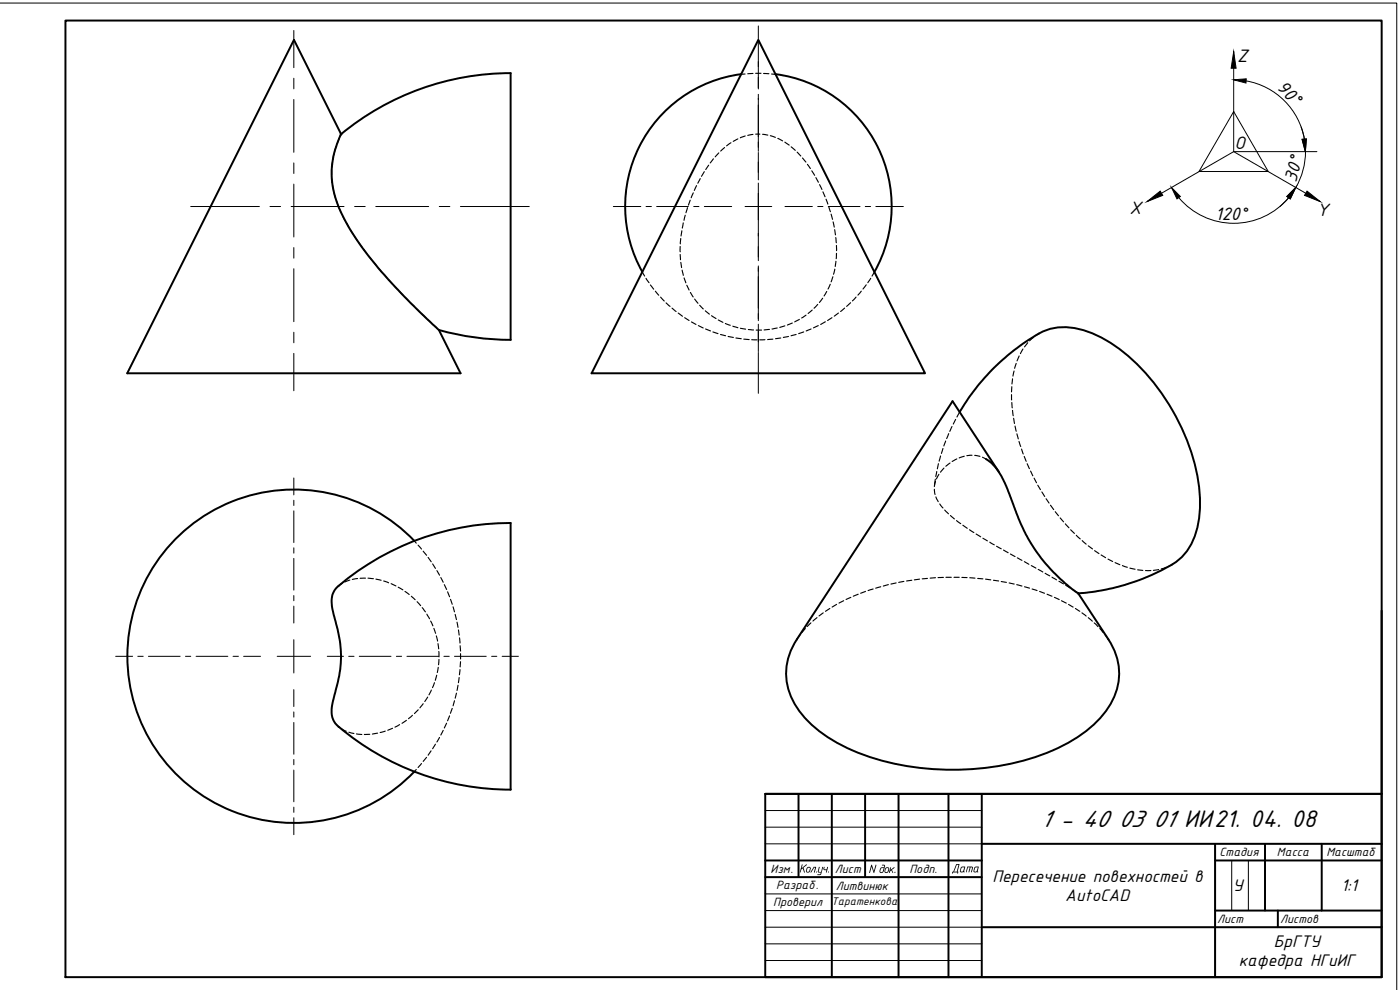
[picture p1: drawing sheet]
<svg xmlns="http://www.w3.org/2000/svg" width="420mm" height="297mm" viewBox="0 0 420 297" stroke-linecap="round" stroke-linejoin="round" font-family="sans-serif">
<!-- layer: 0 -->
<path d="M292.7 260.3l-.3 1.1 .5 .1 .6-1.2zM292.5 260.2l1.3-.1-.4 1.3 .1 .3-1.3-.1z" fill="#000"/>
<g fill="none" stroke="#000" stroke-width=".59">
<path d="M19.6 6.2h395.1v287h-395.1zM414.7 183.2v55h-185M229.7 238.2h185v55h-185zM239.6 238.2v25M249.6 238.2v55M259.6 238.2v25M269.7 238.2v55M284.6 238.2v55M294.6 238.2v55M229.7 258.2h64.9M294.6 253.2h120.1M364.7 258.2h50"/>
<path d="M364.7 253.2v40M379.6 253.2v20M396.7 253.2v20M229.7 263.2h64.9M294.6 278.2h120.1M364.7 273.2h50M383.5 273.2v5"/>
</g>
<g fill="none" stroke="#000" stroke-width=".3">
<path d="M0 .9h419.2v296.1M88.2 9.1v11.2M227.6 7.8v18.9M370.2 15.5v30l26 15M88.2 23.5v3.2M88.2 29.8v15.9M227.6 28.3v17.1M370.2 33.5l10.4 18h-20.8zM374 24.3a21.5 21.5 0 0 1 17.5 17.4l-1-3.6M88.2 48.9v3.2M88.2 55.2v15.9M227.6 45.7v8.3"/>
<path d="M227.6 54.9v23.3M353.8 59.3a21.5 21.5 0 0 0 33 0l-2.7 2.7M391.8 45.5a21.5 21.5 0 0 1-2.9 10.7M395.2 45.5h-25l-25.9 15M57.2 62h20.7M81 62h3.2M87.4 62h15.9M88.2 74.3v3.2M106.4 62h3.2M112.8 62h15.9M131.8 62h3.2M138.2 62h20.6"/>
<path d="M184.1 62h8.2M193.9 62h1.6M197.1 62h9.5M208.2 62h1.6M211.4 62h8.2M223.6 62h8M227.6 79.8v16.4M235.6 62h8.2M245.4 62h1.6M248.6 62h9.5M259.7 62h1.6M262.8 62h8.3"/>
<path d="M88.2 80.6v15.9M88.2 99.7v3.2M227.6 97.3v8.2M88.2 106v11.2M227.6 105.7v12.3M88.2 143.4v5.1M88.2 150.1v1.6M88.2 153.3v9.5M88.2 164.4v1.6M88.2 167.5v9.6M88.2 178.7v1.5M34.7 196.9h5.1"/>
<path d="M41.4 196.9h1.6M44.5 196.9h9.6M55.7 196.9h1.5M58.8 196.9h9.6M69.9 196.9h1.6M73.1 196.9h5.1M83.2 196.9h10M88.2 181.8v5.1M88.2 191.9v10M98.2 196.9h4.9M104.6 196.9h1.7M107.8 196.9h9.5"/>
<path d="M119 196.9h1.5M122.1 196.9h9.6M133.2 196.9h1.6M136.4 196.9h9.5M147.5 196.9h1.6M150.7 196.9h4.9M88.2 206.9v5.1M88.2 213.6v1.6M88.2 216.8v9.5M88.2 227.9v1.6M88.2 231v9.6M88.2 242.2v1.5"/>
<path d="M88.2 245.3v5.1M229.7 243.2h64.9M229.7 248.2h64.9M229.7 253.2h64.9M369.7 258.2v15M374.6 258.2v15M229.7 268.2h64.9M229.7 273.2h64.9M229.7 278.2h64.9M229.7 283.2h64.9M229.7 288.2h64.9"/>
</g>
<g fill="none" stroke="#000" stroke-width=".59">
<path d="M88.2 12l14.1 28.4a26.6 26.6 0 0 0 1.1 25.5 118.1 118.1 0 0 0 21.6 26.8l6.7 6.3 6.5 13h-100zM227.6 12l50 100h-100.1zM153.2 22v79.9a75.4 75.4 0 0 1-21.4-2.9M153.3 21.9a80.1 80.1 0 0 0-50.9 18.3M222.4 22.2a40 40 0 0 0-29.6 59.4M232.8 22.3a40 40 0 0 1 29.6 59.3M311.8 100.1a65.3 65.3 0 0 0-23.8 23.5M311.9 100a17.3 17.3 0 0 1 15.3-.2 50 50 0 0 1 21.6 18.5 59.2 59.2 0 0 1 11.3 33.8 22 22 0 0 1-5.6 15.2l-2.6 2M295.9 137.7a18.8 18.8 0 0 1 6.9 10.2l3.9 10.1a51.4 51.4 0 0 0 16.9 20M299.8 141.6l-13.9-21.2-46.7 71.4a18 18 0 0 0 1.3 22.4 44.4 44.4 0 0 0 22.3 13.5 81.6 81.6 0 0 0 53.1-2.5 35.8 35.8 0 0 0 17.5-14.2 17.6 17.6 0 0 0-.8-19.2l-9-13.8M124.4 162.3a50 50 0 0 0-71.3-1 50 50 0 0 0 0 71.2 50 50 0 0 0 71.3-1M351.8 169.4a65.8 65.8 0 0 1-28.2 8.6"/>
<path d="M101.6 218a79.3 79.3 0 0 0 51.6 18.8v-79.8a77.9 77.9 0 0 0-52.6 19.9 8.5 8.5 0 0 0-.5 7.4 35.9 35.9 0 0 1 .9 21.8l-.9 3.7a7.7 7.7 0 0 0 .8 7.6l.7 .6"/>
</g>
<g fill="none" stroke="#000" stroke-width=".34">
<path d="M223.6 22.2l-1.2 .1M226 22l-1.6 .1M226.8 22h1.6M229.2 22l1.6 .1M231.6 22.2l1.1 .1M99.5 50.9v1.6M99.6 53.3l.1 1.6M99.8 48.5l-.2 1.7M99.8 55.7l.3 1.5M100.2 46.2l-.3 1.6M100.3 58l.4 1.5M100.9 43.9l-.5 1.6"/>
<path d="M101.7 41.7l-.6 1.5M102.4 40.2l-.4 .8M208.1 57.9l-.7 1.4M209 55.7l-.6 1.4M210.1 53.6l-.7 1.4M211.4 51.5l-.9 1.4M212.7 49.6l-.9 1.3M214.1 47.7l-1 1.2M215.7 45.9l-1.1 1.2M217.5 44.3l-1.2 1M219.4 42.8l-1.3 1M221.4 41.7l-1.4 .7"/>
<path d="M223.6 40.8l-1.4 .5M226 40.3l-1.6 .3M226.8 40.2h1.2M228.9 40.3l1.5 .2M231.2 40.7l1.5 .5M233.4 41.5l1.5 .8M235.5 42.7l1.4 .8M237.4 44.1l1.3 1M239.2 45.7l1.1 1.1M240.8 47.4l1.1 1.2M242.3 49.3l.9 1.3M243.6 51.3l.9 1.3"/>
<path d="M244.9 53.3l.7 1.4M246 55.4l.7 1.4M247 57.6l.6 1.4M247.9 59.8l.6 1.4M101 60.3l.5 1.5M101.8 62.5l.6 1.5M102.8 64.7l.7 1.4M103.9 66.8l.8 1.4M105.1 68.9l.8 1.3M106.3 70.9l.9 1.3M107.7 72.8l.9 1.4M109.1 74.8l.9 1.3"/>
<path d="M110.5 76.7l1 1.2M112 78.6l1 1.2M204.1 73.9v1.7M204.1 76.4l.1 1.5M204.3 71.6l-.1 1.6M204.3 78.7l.3 1.6M204.6 69.2l-.2 1.6M205.1 66.9l-.3 1.5M205.7 64.6l-.4 1.5M206.3 62.3l-.4 1.5M207.1 60.1l-.5 1.4M248.7 62l.5 1.5"/>
<path d="M249.4 64.2l.5 1.6M250 66.6l.4 1.5M250.5 68.9l.2 1.6M250.8 71.3l.2 1.5M250.9 78.4l-.2 1.6M251 76v1.6M251 73.6v1.6M113.5 80.4l1.1 1.2M115.1 82.2l1 1.2M116.7 84l1 1.2M118.2 85.7l1.1 1.2M119.9 87.4l1.1 1.2"/>
<path d="M121.5 89.2l1.1 1.1M123.2 90.9l1.1 1.1M124.9 92.6l1.1 1.1M126.6 94.2l1.2 1.1M128.3 95.9l1.2 1M130 97.5l1.2 1.1M192.7 81.6l.8 1.2M193.9 83.5l.9 1.3M195.2 85.5l1 1.3M196.7 87.4l1 1.2M198.2 89.1l1.1 1.2M199.9 90.9l1.2 1"/>
<path d="M201.7 92.4l1.2 1.1M203.5 93.9l1.3 1M204.7 81.1l.4 1.5M205.3 83.4l.5 1.5M205.5 95.3l1.3 .9M206.1 85.6l.7 1.4M207.2 87.7l.8 1.4M207.5 96.6l1.4 .8M208.5 89.7l1 1.3M209.6 97.7l1.4 .7M210 91.6l1.1 1.1M211.7 93.2l1.2 1.1"/>
<path d="M211.8 98.7l1.4 .6M213.5 94.7l1.4 .9M214 99.6l1.5 .5M215.6 96l1.4 .7M217.7 97.1l1.5 .5M219.9 97.9l1.5 .4M222.2 98.5l1.6 .2M224.6 98.9l1.5 .1M226.9 99h1.7M230.9 98.8l-1.6 .2M233.3 98.4l-1.6 .3M235.5 97.8l-1.5 .4"/>
<path d="M237.8 96.9l-1.5 .6M239.9 95.8l-1.4 .8M241.2 99.6l-1.5 .5M241.9 94.6l-1.3 .8M243.4 98.7l-1.5 .6M243.8 93l-1.3 1.1M245.4 91.3l-1.1 1.2M245.6 97.7l-1.5 .7M246.9 89.5l-1 1.2M247.7 96.5l-1.4 .9M248.1 87.4l-.8 1.4M249.2 85.3l-.7 1.4"/>
<path d="M249.7 95.3l-1.3 .9M250 83l-.6 1.6M250.5 80.8l-.4 1.5M251.6 93.9l-1.2 1M253.5 92.4l-1.2 1.1M255.3 90.8l-1.2 1.1M256.9 89.1l-1.1 1.2M258.5 87.4l-1 1.1M260 85.5l-1 1.2M261.3 83.5l-.9 1.3M262.4 81.6l-.7 1.2M216.2 100.4l1.6 .3"/>
<path d="M218.5 101l1.6 .2M220.9 101.4l1.6 .2M223.2 101.8l1.6 .1M225.6 101.9l1.6 .1M229.6 101.9l-1.6 .1M231.9 101.8l-1.5 .1M234.3 101.4l-1.6 .2M236.6 101l-1.5 .2M238.9 100.4l-1.5 .3M303.6 118.4v1.6M303.7 116l-.1 1.6M303.9 113.7l-.2 1.5"/>
<path d="M304.3 111.3l-.3 1.5M305 109l-.5 1.5M305.9 106.8l-.7 1.5M307 104.7l-.8 1.4M308.4 102.8l-.9 1.3M310.2 101.2l-1.2 1.1M311.8 100.1l-1 .6M281.6 139.1l-.3 1.6M282.3 136.8l-.4 1.6M283 134.6l-.5 1.4M283.8 132.3l-.5 1.5M284.7 130.1l-.6 1.5"/>
<path d="M285.1 138.9l-1.3 1M285.7 128l-.7 1.4M286.8 125.8l-.7 1.4M287.1 137.7l-1.4 .8M288 123.6l-.8 1.5M289.4 136.9l-1.5 .5M291.7 136.6l-1.5 .1M292.5 136.6l1.6 .3M294.9 137.2l1 .5M303.7 120.8l.1 1.6M303.9 123.1l.2 1.6M304.2 125.5l.3 1.6"/>
<path d="M304.6 127.8l.4 1.6M305.2 130.2l.4 1.5M305.8 132.4l.5 1.6M306.6 134.7l.5 1.5M307.4 136.9l.6 1.5M308.3 139.1l.6 1.5M280.4 146.8l.2 1.6M280.7 143.8l-.2 1.6M280.8 144.4l-.4 1.6M280.9 149.1l.7 1.4M281.1 141.5l-.3 1.5M281.8 142.3l-.8 1.4"/>
<path d="M282 151.2l1 1.2M283.3 140.4l-1.1 1.3M283.5 153l1.1 1.2M285.2 154.7l1.2 1M287.1 156.2l1.2 .9M289 157.6l1.3 .9M291 158.9l1.3 .9M309.3 141.3l.7 1.5M310.3 143.5l.8 1.4M311.4 145.6l.9 1.3M312.7 147.6l.8 1.4M313.9 149.6l.9 1.3"/>
<path d="M315.3 151.6l.9 1.3M316.7 153.5l1 1.3M318.2 155.4l1 1.2M319.7 157.2l1.1 1.2M321.3 158.9l1.2 1.1M102.8 175l-1.2 .8M105 174.1l-1.5 .5M107.3 173.6l-1.6 .2M109.7 173.5h-1.6M110.4 173.5l1.7 .1M112.8 173.8l1.6 .3M115.1 174.3l1.5 .6"/>
<path d="M117.4 175.1l1.4 .7M119.5 176.2l1.4 .8M121.5 177.4l1.3 1M123.4 178.9l1.2 1M124.3 162.3l.6 .7M125.5 163.6l1 1.1M127 165.4l1 1.2M128.5 167.2l.9 1.4M129.8 169.2l.9 1.3M131.1 171.2l.8 1.4M132.3 173.3l.7 1.4M133.3 175.4l.7 1.5"/>
<path d="M134.3 177.6l.6 1.5M135.2 179.8l.5 1.5M255.4 179.2l-1.5 .7M257.6 178.3l-1.5 .6M259.8 177.4l-1.5 .6M262 176.7l-1.5 .5M264.3 176.1l-1.5 .4M266.6 175.4l-1.5 .4M268.9 174.9l-1.5 .3M271.3 174.4l-1.6 .3M273.6 174.1l-1.5 .2M276 173.8l-1.6 .2"/>
<path d="M278.3 173.6l-1.5 .1M280.8 173.3l-1.7 .2M283.1 173.3h-1.6M283.9 173.2h1.6M286.3 173.2h1.6M288.7 173.3h1.5M291 173.3l1.6 .2M292.9 160.2l1.4 .9M293.4 173.6l1.6 .1M295 161.5l1.3 .8M295.8 173.8l1.5 .2M297.1 162.7l1.3 .8"/>
<path d="M298.2 174.1l1.5 .2M299.1 163.9l1.4 .8M300.5 174.5l1.5 .2M301.2 165l1.4 .8M302.9 174.9l1.5 .3M303.2 166.2l1.4 .8M305.1 175.4l1.6 .4M305.3 167.4l1.4 .7M307.4 168.5l1.4 .8M307.5 176.1l1.5 .4M309.5 169.7l1.4 .8M309.8 176.7l1.4 .5"/>
<path d="M311.6 170.8l1.4 .8M312 177.4l1.5 .6M313.6 172l1.4 .8M314.2 178.3l1.5 .6M315.7 173.2l1.4 .8M316.4 179.2l1.5 .7M317.8 174.4l1.4 .8M319.8 175.6l1.4 .8M321.9 176.9l1.3 .8M323 160.6l1.2 1.1M324.8 162.2l1.2 1.1M326.6 163.8l1.3 .9"/>
<path d="M328.5 165.2l1.3 .9M330.5 166.5l1.3 .8M332.5 167.8l1.4 .7M334.6 168.8l1.5 .6M336.8 169.7l1.5 .5M339.1 170.5l1.6 .3M341.4 171l1.6 .1M343.8 171.2h1.6M347.7 170.9l-1.5 .2M350 170.2l-1.5 .5M351.8 169.4l-1.1 .5M125.2 180.5l1 1.2"/>
<path d="M126.7 182.3l1 1.3M128.1 184.3l.8 1.4M129.2 186.3l.7 1.5M130.2 188.5l.5 1.5M130.9 190.8l.4 1.5M131.4 193.1l.3 1.6M131.7 195.5v1.6M131.7 197.9l-.1 1.6M136 182.1l.4 1.5M136.6 184.3l.4 1.6M137.2 186.7l.3 1.5M137.6 189l.2 1.6"/>
<path d="M137.9 191.4l.1 1.5M138.1 193.7l.1 1.7M138.2 196.1v1.6M138.2 198.5l-.1 1.6M240.2 190.4l-1.1 1.4M241.7 188.6l-1 1.2M243.4 186.9l-1.2 1.1M245.2 185.3l-1.2 1M247.1 183.9l-1.3 .9M249 182.6l-1.3 .8M251.1 181.3l-1.4 .8M253.2 180.2l-1.4 .8"/>
<path d="M318.6 180.2l1.4 .8M320.7 181.3l1.4 .8M322.7 182.6l1.4 .8M324.7 183.9l1.3 1M326.6 185.3l1.2 1.1M328.4 186.9l1.1 1.1M330.1 188.6l1 1.2M331.6 190.4l1.1 1.4M101.6 218l.3 .3M102.5 218.7l1.4 .7M104.7 219.7l1.5 .4M113.3 220l-1.5 .2"/>
<path d="M115.6 219.4l-1.5 .4M117.8 218.5l-1.4 .6M119.9 217.4l-1.4 .8M122 216.1l-1.4 .9M123.8 214.6l-1.2 1M125.5 213l-1.1 1.1M127 211.1l-1 1.3M128.4 209.2l-.9 1.3M129.5 207l-.8 1.5M130.4 204.8l-.6 1.5M131.1 202.6l-.5 1.5M131.5 200.2l-.3 1.6"/>
<path d="M133 219.1l-.7 1.4M134 217l-.7 1.4M134.9 214.8l-.6 1.5M135.7 212.5l-.5 1.5M136.4 210.3l-.4 1.5M137 208l-.4 1.5M137.5 205.6l-.3 1.6M137.8 203.3l-.2 1.5M138 200.9l-.1 1.6M107 220.2l1.6 .2M111 220.3l-1.7 .1M124.9 230.9l-.6 .6"/>
<path d="M126.5 229.1l-1 1.2M128 227.2l-1 1.3M129.4 225.3l-.9 1.3M130.7 223.3l-.9 1.3M131.9 221.3l-.8 1.3"/>
</g>
<circle cx="102.4" cy="40.2" r=".25" fill="#000" stroke="#000" stroke-width=".3"/>
<circle cx="323.6" cy="178" r=".12" fill="#000" stroke="#000" stroke-width=".3"/>
<!-- layer: 0 -->
<path d="M370.2 15.5l.8 5h-1.5zM370.2 23.9l3.8-.2-.1 1.2zM351.6 56.2l2.6 2.8-1 .7zM388.9 56.2l-1.7 3.5-1-.7zM390.8 41.8l1.2-.1-.2 3.8zM344.3 60.5l3.9-3.2 .8 1.3zM392.3 57.3l3.9 3.2-4.7-1.9z" fill="#000" stroke="#000" stroke-width=".3"/>
<text font-size="7.8" x="312.4" y="248.2">1 - 40 03 01 ИИ21. 04. 08</text>
<g font-size="5.8">
<text x="371.3" y="18.7">Z</text>
<text x="383" y="26.5" transform="rotate(45 383 26.5)">90°</text>
<text x="370.5" y="44.6">О</text>
<text x="389" y="54.9" transform="rotate(-75 389 54.9)">30°</text>
<text x="339" y="64.2">X</text>
<text x="395.2" y="64.8">Y</text>
<text x="364.7" y="66.1">120°</text>
</g>
<g font-size="5.4">
<text x="297.9" y="264.5">Пересечение повехностей в</text>
<text x="370" y="267.4">У</text>
<text x="402.5" y="267.4">1:1</text>
<text x="319.7" y="270.4">AutoCAD</text>
<text x="382.3" y="284">БрГТУ</text>
<text x="371.8" y="289.8">кафедра НГиИГ</text>
</g>
<g font-size="3.9">
<text x="366" y="256.9">Стадия</text>
<text x="383.2" y="256.9">Масса</text>
<text x="398.1" y="256.9">Масштаб</text>
<text x="231.2" y="261.9">Изм.</text>
<text x="239.7" y="261.8">Кол .уч.</text>
<text x="250.6" y="261.9">Лист</text>
<text x="260.6" y="261.9">Nдок .</text>
<text x="272.9" y="261.9">Подп.</text>
<text x="285.5" y="261.8">Дата</text>
<text x="232.9" y="266.8">Разраб.</text>
<text x="250.8" y="266.9">Литвинюк</text>
<text x="232" y="271.9">Проверил</text>
<text x="365.3" y="276.9">Лист</text>
<text x="384.2" y="276.9">Листов</text>
</g>
<text font-size="3.6" x="249.6" y="271.5">Таратенкова</text>
</svg>
